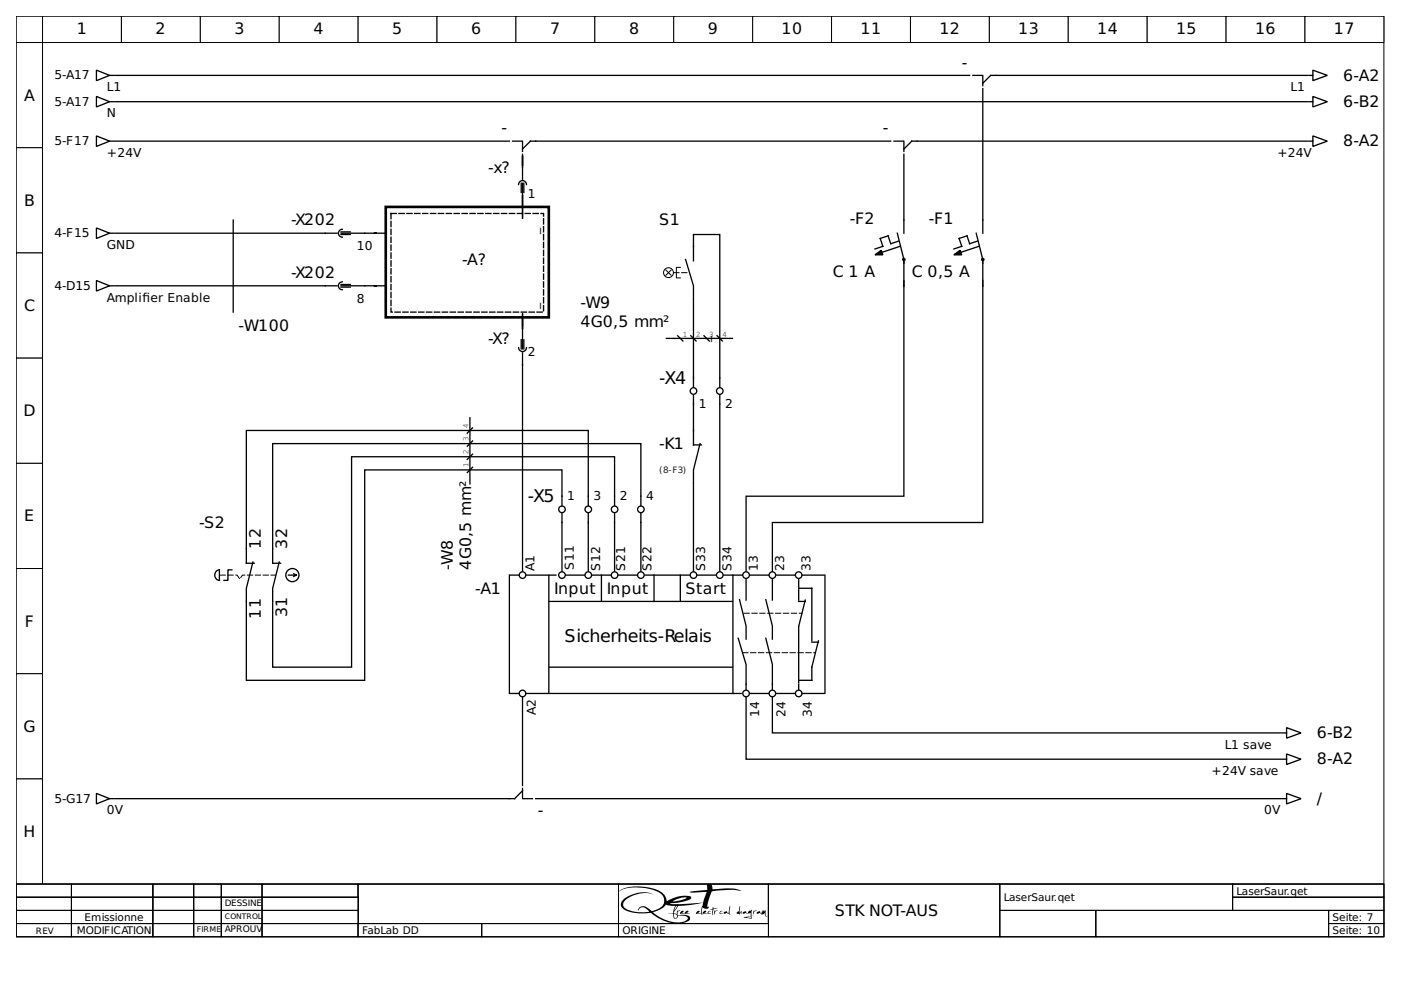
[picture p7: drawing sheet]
<svg xmlns="http://www.w3.org/2000/svg" width="297mm" height="210mm" viewBox="0 0 297 210" stroke-linecap="round" stroke-linejoin="round" font-family="sans-serif">
<path d="M3.4 3.4h290v184.1h-290z" fill="none" stroke="#000" stroke-width=".21"/>
<g fill="#fff" stroke="#000" stroke-width=".21">
<path d="M3.4 3.4h5.6v5.6h-5.6z"/>
<path d="M9 3.4h16.7v5.6h-16.7z"/>
<path d="M25.7 3.4h16.8v5.6h-16.8z"/>
<path d="M42.5 3.4h16.7v5.6h-16.7z"/>
<path d="M59.2 3.4h16.7v5.6h-16.7z"/>
<path d="M75.9 3.4h16.8v5.6h-16.8z"/>
<path d="M92.7 3.4h16.7v5.6h-16.7z"/>
<path d="M109.4 3.4h16.7v5.6h-16.7z"/>
<path d="M126.1 3.4h16.7v5.6h-16.7z"/>
<path d="M142.8 3.4h16.8v5.6h-16.8z"/>
<path d="M159.6 3.4h16.7v5.6h-16.7z"/>
<path d="M176.3 3.4h16.7v5.6h-16.7z"/>
<path d="M193 3.4h16.8v5.6h-16.8z"/>
<path d="M209.8 3.4h16.7v5.6h-16.7z"/>
<path d="M226.5 3.4h16.7v5.6h-16.7z"/>
<path d="M243.2 3.4h16.8v5.6h-16.8z"/>
<path d="M260 3.4h16.7v5.6h-16.7z"/>
<path d="M276.7 3.4h16.7v5.6h-16.7z"/>
<path d="M3.4 9h5.6v22.3h-5.6z"/>
<path d="M3.4 31.3h5.6v22.3h-5.6z"/>
<path d="M3.4 53.6h5.6v22.3h-5.6z"/>
<path d="M3.4 75.9h5.6v22.3h-5.6z"/>
<path d="M3.4 98.2h5.6v22.3h-5.6z"/>
<path d="M3.4 120.5h5.6v22.3h-5.6z"/>
<path d="M3.4 142.8h5.6v22.4h-5.6z"/>
<path d="M3.4 165.2h5.6v22.3h-5.6z"/>
<path d="M3.4 187.5h290v11.1h-290z"/>
<path d="M3.4 187.5h11.7v2.7h-11.7z"/>
</g>
<path d="M3.4 187.5h11.7v2.7h-11.7z" fill="none" stroke="#000" stroke-width=".21"/>
<path d="M15.1 187.5h17.3v2.7h-17.3z" fill="#fff" stroke="#000" stroke-width=".21"/>
<path d="M15.1 187.5h17.3v2.7h-17.3z" fill="none" stroke="#000" stroke-width=".21"/>
<path d="M32.4 187.5h8.7v2.7h-8.7z" fill="#fff" stroke="#000" stroke-width=".21"/>
<path d="M32.4 187.5h8.7v2.7h-8.7z" fill="none" stroke="#000" stroke-width=".21"/>
<path d="M41.1 187.5h5.8v2.7h-5.8z" fill="#fff" stroke="#000" stroke-width=".21"/>
<path d="M41.1 187.5h5.8v2.7h-5.8z" fill="none" stroke="#000" stroke-width=".21"/>
<path d="M46.9 187.5h8.7v2.7h-8.7z" fill="#fff" stroke="#000" stroke-width=".21"/>
<path d="M46.9 187.5h8.7v2.7h-8.7z" fill="none" stroke="#000" stroke-width=".21"/>
<path d="M55.6 187.5h20.3v2.7h-20.3z" fill="#fff" stroke="#000" stroke-width=".21"/>
<path d="M55.6 187.5h20.3v2.7h-20.3z" fill="none" stroke="#000" stroke-width=".21"/>
<path d="M75.9 187.5h55.2v8.3h-55.2z" fill="#fff" stroke="#000" stroke-width=".21"/>
<path d="M75.9 187.5h55.2v8.3h-55.2z" fill="none" stroke="#000" stroke-width=".21"/>
<path d="M131.1 187.5h31.8v8.3h-31.8z" fill="#fff" stroke="#000" stroke-width=".21"/>
<g fill="#000">
<path d="M144.4 193.2l.5-.1v.1l-.6 .4a.72 .72 0 0 0 1-.3l.5-.2 .2 .1-.1 .2-.6 .2h1l-.8 .2-.3-.2-.9 .2-.1-.2zM149.1 193.3l.5-.2 .1 .1-.6 .4a.97 .97 0 0 0 1.2-.4h.4l-.3 .1-.2 .4 .6-.1a.67 .67 0 0 1-.8 0l-.9 .2-.2-.1zM150.6 192.8l.5-.1v-.4l.2 .3h.5l.2 .1a.7 .7 0 0 0-.7 .2 .7 .7 0 0 0-.2 .7l-.1 .4 .1-1.2zM151.5 193l.1 .2 .6-.1a.58 .58 0 0 0-.7 .8l-.1-.5zM152.7 193.2h.5a.37 .37 0 0 0-.5 .4h.7l-.8 .1zM154.7 192.1v1.3l.1 .2h-.1l.1 .3h-.1a1.03 1.03 0 0 0-1.2-.2v-.3l.6-.2 .1 .2 .2 .2zM156.9 192.1l-.1 1.4 .4-.4v.6l-.2-.3-.1 .5-.7-.2v-.1l.4-.4zM159.8 193.1h.6a.59 .59 0 0 0-.6 .8zM160.5 193.4l.6-.3 .1 .3 .2 .2 .2-.6 .1 .5 .2-.5 .1 .3 .3-.3a1.18 1.18 0 0 0 .3 1.2l.2-.1-.5 .2-.2-.8-.2 .3-.1-.1-.2 .3a.83 .83 0 0 0-1.1-.3z"/>
<path d="M144.4 193.2l-.2 .5 .3 .1 .7-.2 .3 .2 .8-.2h-1l.7-.4a.52 .52 0 0 0-.9 .4l-.8 .1 .6-.4-.1-.2zM144.4 193.2l.4-.1 .1 .2-.5 .4 .7-.1 .7-.5 .1 .1v.2l-.6 .2h1l-.8 .2-.3-.2a.66 .66 0 0 1-1 0z"/>
<path d="M149.1 193.3l-.2 .4 .2 .1 .9-.2 .4 .2 .4-.2-.6 .1 .2-.4h.3l-.1-.2-.3 .1-.3 .4h-.3h-.6l.5-.2v-.3zM149.1 193.3l.3-.2 .3 .1-.1 .2-.5 .2 .2 .1a.78 .78 0 0 0 1-.5l.4 .1a.29 .29 0 0 0-.4 0 .29 .29 0 0 0 0 .4l.5-.1-.4 .2-.4-.2-.9 .2-.2-.1z"/>
<path d="M131.2 189l1.7-.7 2.9-.1a8.9 8.9 0 0 1 4.2 1.2l.3 .3a1.91 1.91 0 0 1-1.2 3.2l-1 .2a1.89 1.89 0 0 0-2.6-.7l-.3 .5 .1 .2a1.04 1.04 0 0 1 .8-.7 1.04 1.04 0 0 1 1 .4l.5 .4v.1a8.1 8.1 0 0 1-5-.7l-.5-.7v-.3l.7-.9 .9-.6 2.3-.7h1.3l1.1 .2-1.4-.4a7.1 7.1 0 0 0-3.9 .9 1.81 1.81 0 0 0-1.3 2.2 5.9 5.9 0 0 0 4.3 1.4l1.9-.2 1.7 1.2a6.3 6.3 0 0 0 6.5 .4 .7 .7 0 0 0 0-.8 .7 .7 0 0 0-.7-.3l-1.7 .1-.2-.2 .1-.6 .5-.2-.1-.1-.5 .1-.1 .7-.7-.3 1-1.4 2.8-.3 2.5-.4-.5 2.2h-.9l.6-.2 .1-.2-.2-.1-.3 .1-.3 .4 .2 .2 .8-.2 .3 .3-.1-.4 .2-1.2 .1 .2 .5 .2 .6-.2v-.3l-.2 .1v-.5l.9-2.8 4.3-.3 1.9 .2-1.6-.5-4.4 .2-.2-1a.58 .58 0 0 0-.8-.1 .58 .58 0 0 0-.2 .8v.4l-3.8 .4 .7 .2 3-.2-.7 2.3-5.1 .3h-1.4l-.6-.2 2.3-.2 2.1-.7 .1-.5-.8-.2-2 .2-2.3 1-.1-.4a3.7 3.7 0 0 0-3.3-2.4 10.6 10.6 0 0 0-6.2 .3zM131.2 189a7.8 7.8 0 0 1 6.3-.8l2.2 .6a2.62 2.62 0 0 1 1.7 2.3l.7-.4a6.4 6.4 0 0 1 4.3-.6l.1 .4a8 8 0 0 1-4.1 1h-.4l.6 .2h1.4l5.1-.3 .7-2.3-3 .2-.7-.2 3.8-.4v-1l.2-.2a.84 .84 0 0 1 1 1.1l2.7-.2a6.1 6.1 0 0 1 3.2 .4l.1 .1-2.2-.2-3.8 .3a5.3 5.3 0 0 0-1.1 2.6v.7h.3l-.1 .2-.3 .2a.69 .69 0 0 1-.9-.4l-.2 1.2 .1 .4-.3-.3-.8 .2-.2-.2 .3-.4 .3-.1 .2 .1-.1 .2-.6 .2h.9l.5-2.2-2.5 .4-2.8 .3-.9 1.5 .6 .2 .1-.8 .6 .1-.4 .1a.61 .61 0 0 0 0 .9l1-.1 .9 .1 .5 .2 .1 .4a1.37 1.37 0 0 1-1.4 1l-1.4 .1-1-.1a15.6 15.6 0 0 1-4.7-2.2l-2.7 .1-1.5-.2-1.2-.5a1.21 1.21 0 0 1-.8-1.2 3.8 3.8 0 0 1 3-2.2l2.2-.3 .9 .1 .7 .3a5.9 5.9 0 0 0-6.1 1.6 1.08 1.08 0 0 0 .8 1.7l2.4 .5 2.2-.1-.8-.7-.6-.2-.6 .2-.5 .4a1.11 1.11 0 0 1 1.4-.9l1.6 1.1 2-.9a1.41 1.41 0 0 0 .6-1.2 2.19 2.19 0 0 0-1.9-2.3l-1.9-.5a8 8 0 0 0-5.9 .8zM142.6 191.1l1.5-.7 1-.1h.5a6.5 6.5 0 0 1-2.9 .8zM142.6 191.1l1.8-.2 1.2-.6h-.5l-1 .1zM138.5 193.4a5.3 5.3 0 0 0 2.6-1.5l.1-.1 2 .3-.5 1.5-1.1 .2 1.1-.1a.96 .96 0 0 0 .5 1.1l.5-.5a1.17 1.17 0 0 1 1.4-.1 .66 .66 0 0 1 .7 .6l-.3 .4-.7 .3a7.5 7.5 0 0 1-6-1.8zM138.4 193.4a8.7 8.7 0 0 0 3.9 2 3.5 3.5 0 0 0 3.5-.6 1.11 1.11 0 0 0-1.3-.7l-.7 .1-.4 .5h-.5l-.2-1-1.1 .1 1.1-.2 .5-1.5-2-.3a3.4 3.4 0 0 1-2.5 1.5zM143.4 192.1h.2l-.6 1zM143.3 192.1l-.3 1 .6-1zM142.9 193.7l.6 .3 .1 .3a.37 .37 0 0 1-.2 .3 .37 .37 0 0 1-.4-.1zM142.9 193.7a.73 .73 0 0 0 .4 1l.3-.3v-.3z"/>
<path d="M131.2 189h.1a9.2 9.2 0 0 1 6.1-.6 4.4 4.4 0 0 1 3.3 1.9 1.98 1.98 0 0 1-1.6 2.6l-1 .2a2.07 2.07 0 0 0-2.3-.8l-.4 .4-.2 .3a1.2 1.2 0 0 1 1.1-.7 1.2 1.2 0 0 1 1.1 .7l.2 .3a8.1 8.1 0 0 1-5-.7 1.14 1.14 0 0 1 .2-1.9 6.4 6.4 0 0 1 5.6-1.1 5.8 5.8 0 0 0-6.7 1.7 1.62 1.62 0 0 0 1.5 1.9 14.9 14.9 0 0 0 4.9 .4 7.4 7.4 0 0 0 7.9 1.7 .68 .68 0 0 0 .3-.9 .68 .68 0 0 0-.8-.4l-1.7 .1a.59 .59 0 0 1-.1-.6 .59 .59 0 0 1 .5-.4h-.6l-.1 .7-.7-.3 1-1.4 2.8-.3 2.5-.4-.1 .6a1.28 1.28 0 0 0-.4 1.2v.4h-.9l.7-.4h-.5l-.3 .5 1-.1 .2 .3h.2a1.53 1.53 0 0 1 0-1.6 .79 .79 0 0 0 1.3 .1v-.2l-.3 .1v-.3l.7-2.6a.51 .51 0 0 1 .7-.5 16.1 16.1 0 0 1 5.7 0 5.3 5.3 0 0 0-3.3-.5l-2.7 .2-.1-.5a.59 .59 0 0 0-.7-.7 .59 .59 0 0 0-.4 .9v.4l-3.8 .4 .7 .2 3-.2-.7 2.3-5.1 .3h-1.4l-.6-.2 1.9-.1a4.9 4.9 0 0 0 2.6-.9v-.4a6.5 6.5 0 0 0-5.1 1 3 3 0 0 0-2.8-2.7 10.9 10.9 0 0 0-6.8 .2zM142.6 191.1a4.1 4.1 0 0 1 3-.8 6.2 6.2 0 0 1-3 .8zM138.4 193.4a5.8 5.8 0 0 0 2.9-1.6l1.9 .3-.5 1.5-1.1 .2 1.1-.1v.5a.58 .58 0 0 0 .5 .6l.5-.5a1.88 1.88 0 0 1 2.1 .3 1.33 1.33 0 0 1-1.5 .9 8.2 8.2 0 0 1-5.9-2.1zM143.3 192.1h.2l-.5 1zM142.9 193.7a.59 .59 0 0 1 .7 .7l-.5 .3-.2-.4z"/>
<path d="M150.6 192.8h.5l-.1 1 .1 .2 .2-1.2 .8-.1-.3-.1h-.5l-.1-.3-.1 .4zM150.6 192.8l.5-.1 .1-.4 .1 .3h.5l.3 .1a.73 .73 0 0 0-.8 .2 .73 .73 0 0 0-.2 .7l-.1 .4 .1-1.2z"/>
<path d="M151.5 193v.9l.1-.6 .6-.2-.6 .1zM151.5 193l.1 .2 .6-.1a.61 .61 0 0 0-.7 .8z"/>
<path d="M152.7 193.2l-.1 .5 .8-.1h-.7l.1-.3 .4-.1zM152.7 193.2h.5l-.4 .1-.1 .3h.7l-.8 .1z"/>
<path d="M154.7 192.1l-.2 1.5-.3-.1-.1-.3-.5 .1-.1 .4 .5-.2 .8 .4-.1-.2 .1-.1-.1-.1zM154.7 192.1v1.4l.1 .1h-.1l.1 .3-.7-.4-.6 .2 .1-.4 .5-.1 .1 .3 .3 .1z"/>
<path d="M156.9 192.1l-.2 .8a.39 .39 0 0 1-.4 .5l-.1 .3 .7 .2 .1-.5 .2 .4v-.7l-.4 .4zM156.9 192.1l-.1 1.4 .4-.4v.7l-.2-.4-.1 .5-.7-.2 .1-.3a.39 .39 0 0 0 .4-.5z"/>
<path d="M157.6 193.3l-.1 .3 .1 .1 .5-.2 .3 .2 .8-.2v.7l-1.5 .3 1.6 .3v-.6l.5-.1-.5 .1v-1.3l-.2 .2-.3 .1-.2 .4-.4-.1-.1-.3zM157.6 193.3l.5-.1 .1 .3 .4 .1a.48 .48 0 0 1 .6-.5l.1-.2 .1 .1-.1 1.2 .5-.1-.5 .1v.6l-1.7-.3 1.6-.3v-.7l-.8 .2-.3-.2-.5 .2-.1-.1zM158.3 194.5l.9-.2v.4zM158.3 194.5l.9 .2v-.4z"/>
<path d="M157.5 193.4v.3h.2l.4-.2 .3 .2 .8-.2v.7l-1.6 .3 1.7 .3v-.6l.5-.1-.5 .1 .1-1.2-.1-.1-.1 .1a.62 .62 0 0 0-.7 .6l-.3-.1-.1-.3zM158.3 194.5l.9-.2v.4z"/>
<path d="M159.8 193v.9l.1-.6 .5-.2-.5 .1zM159.8 193l.1 .2 .5-.1v.1a.41 .41 0 0 0-.5 .4l-.1 .3z"/>
<path d="M160.5 193.4v.3l.5-.2 .5 .2v.3l.6-.4a.53 .53 0 0 0 .5 .7l.2-.2-.2 .1a1.06 1.06 0 0 1-.3-1.2l-.3 .3-.1-.3-.2 .5-.1-.5-.2 .6-.2-.1-.1-.4zM160.5 193.4l.6-.2 .1 .3 .2 .1 .2-.6 .1 .5 .2-.5 .1 .4 .3-.4v1.1l.2 .2 .3-.2-.5 .2-.2-.8-.2 .3-.1-.1-.3 .3v-.3l-.5-.2-.5 .2z"/>
</g>
<path d="M131.1 187.5h31.8v8.3h-31.8z" fill="none" stroke="#000" stroke-width=".21"/>
<path d="M162.9 187.5h49.1v11.1h-49.1z" fill="#fff" stroke="#000" stroke-width=".21"/>
<path d="M162.9 187.5h49.1v11.1h-49.1z" fill="none" stroke="#000" stroke-width=".21"/>
<path d="M212 187.5h49.3v5.5h-49.3z" fill="#fff" stroke="#000" stroke-width=".21"/>
<path d="M212 187.5h49.3v5.5h-49.3z" fill="none" stroke="#000" stroke-width=".21"/>
<path d="M261.3 187.5h32.1v2.7h-32.1z" fill="#fff" stroke="#000" stroke-width=".21"/>
<path d="M261.3 187.5h32.1v2.7h-32.1z" fill="none" stroke="#000" stroke-width=".21"/>
<path d="M3.4 190.2h11.7v2.8h-11.7z" fill="#fff" stroke="#000" stroke-width=".21"/>
<path d="M3.4 190.2h11.7v2.8h-11.7z" fill="none" stroke="#000" stroke-width=".21"/>
<path d="M15.1 190.2h17.3v2.8h-17.3z" fill="#fff" stroke="#000" stroke-width=".21"/>
<path d="M15.1 190.2h17.3v2.8h-17.3z" fill="none" stroke="#000" stroke-width=".21"/>
<path d="M32.4 190.2h8.7v2.8h-8.7z" fill="#fff" stroke="#000" stroke-width=".21"/>
<path d="M32.4 190.2h8.7v2.8h-8.7z" fill="none" stroke="#000" stroke-width=".21"/>
<path d="M41.1 190.2h5.8v2.8h-5.8z" fill="#fff" stroke="#000" stroke-width=".21"/>
<path d="M41.1 190.2h5.8v2.8h-5.8z" fill="none" stroke="#000" stroke-width=".21"/>
<path d="M46.9 190.2h8.7v2.8h-8.7z" fill="#fff" stroke="#000" stroke-width=".21"/>
<path d="M46.9 190.2h8.7v2.8h-8.7z" fill="none" stroke="#000" stroke-width=".21"/>
<path d="M55.6 190.2h20.3v2.8h-20.3z" fill="#fff" stroke="#000" stroke-width=".21"/>
<path d="M55.6 190.2h20.3v2.8h-20.3z" fill="none" stroke="#000" stroke-width=".21"/>
<path d="M261.3 190.2h32.1v2.8h-32.1z" fill="#fff" stroke="#000" stroke-width=".21"/>
<path d="M261.3 190.2h32.1v2.8h-32.1z" fill="none" stroke="#000" stroke-width=".21"/>
<path d="M3.4 193h11.7v2.8h-11.7z" fill="#fff" stroke="#000" stroke-width=".21"/>
<path d="M3.4 193h11.7v2.8h-11.7z" fill="none" stroke="#000" stroke-width=".21"/>
<path d="M15.1 193h17.3v2.8h-17.3z" fill="#fff" stroke="#000" stroke-width=".21"/>
<path d="M15.1 193h17.3v2.8h-17.3z" fill="none" stroke="#000" stroke-width=".21"/>
<path d="M32.4 193h8.7v2.8h-8.7z" fill="#fff" stroke="#000" stroke-width=".21"/>
<path d="M32.4 193h8.7v2.8h-8.7z" fill="none" stroke="#000" stroke-width=".21"/>
<path d="M41.1 193h5.8v2.8h-5.8z" fill="#fff" stroke="#000" stroke-width=".21"/>
<path d="M41.1 193h5.8v2.8h-5.8z" fill="none" stroke="#000" stroke-width=".21"/>
<path d="M46.9 193h8.7v2.8h-8.7z" fill="#fff" stroke="#000" stroke-width=".21"/>
<path d="M46.9 193h8.7v2.8h-8.7z" fill="none" stroke="#000" stroke-width=".21"/>
<path d="M55.6 193h20.3v2.8h-20.3z" fill="#fff" stroke="#000" stroke-width=".21"/>
<path d="M55.6 193h20.3v2.8h-20.3z" fill="none" stroke="#000" stroke-width=".21"/>
<path d="M212 193h20.3v5.6h-20.3z" fill="#fff" stroke="#000" stroke-width=".21"/>
<path d="M212 193h20.3v5.6h-20.3z" fill="none" stroke="#000" stroke-width=".21"/>
<path d="M232.3 193h49.4v5.6h-49.4z" fill="#fff" stroke="#000" stroke-width=".21"/>
<path d="M232.3 193h49.4v5.6h-49.4z" fill="none" stroke="#000" stroke-width=".21"/>
<path d="M281.7 193h11.7v2.8h-11.7z" fill="#fff" stroke="#000" stroke-width=".21"/>
<path d="M281.7 193h11.7v2.8h-11.7z" fill="none" stroke="#000" stroke-width=".21"/>
<path d="M3.4 195.8h11.7v2.8h-11.7z" fill="#fff" stroke="#000" stroke-width=".21"/>
<path d="M3.4 195.8h11.7v2.8h-11.7z" fill="none" stroke="#000" stroke-width=".21"/>
<path d="M15.1 195.8h17.3v2.8h-17.3z" fill="#fff" stroke="#000" stroke-width=".21"/>
<path d="M15.1 195.8h17.3v2.8h-17.3z" fill="none" stroke="#000" stroke-width=".21"/>
<path d="M32.4 195.8h8.7v2.8h-8.7z" fill="#fff" stroke="#000" stroke-width=".21"/>
<path d="M32.4 195.8h8.7v2.8h-8.7z" fill="none" stroke="#000" stroke-width=".21"/>
<path d="M41.1 195.8h5.8v2.8h-5.8z" fill="#fff" stroke="#000" stroke-width=".21"/>
<path d="M41.1 195.8h5.8v2.8h-5.8z" fill="none" stroke="#000" stroke-width=".21"/>
<path d="M46.9 195.8h8.7v2.8h-8.7z" fill="#fff" stroke="#000" stroke-width=".21"/>
<path d="M46.9 195.8h8.7v2.8h-8.7z" fill="none" stroke="#000" stroke-width=".21"/>
<path d="M55.6 195.8h20.3v2.8h-20.3z" fill="#fff" stroke="#000" stroke-width=".21"/>
<path d="M55.6 195.8h20.3v2.8h-20.3z" fill="none" stroke="#000" stroke-width=".21"/>
<path d="M75.9 195.8h26.2v2.8h-26.2z" fill="#fff" stroke="#000" stroke-width=".21"/>
<path d="M75.9 195.8h26.2v2.8h-26.2z" fill="none" stroke="#000" stroke-width=".21"/>
<path d="M102.1 195.8h29v2.8h-29z" fill="#fff" stroke="#000" stroke-width=".21"/>
<path d="M102.1 195.8h29v2.8h-29z" fill="none" stroke="#000" stroke-width=".21"/>
<path d="M131.1 195.8h31.8v2.8h-31.8z" fill="#fff" stroke="#000" stroke-width=".21"/>
<path d="M131.1 195.8h31.8v2.8h-31.8z" fill="none" stroke="#000" stroke-width=".21"/>
<path d="M281.7 195.8h11.7v2.8h-11.7z" fill="#fff" stroke="#000" stroke-width=".21"/>
<g fill="none" stroke="#000" stroke-width=".21">
<path d="M141.2 57.3l1.1 1.1M142.3 57.3l-1.1 1.1M144.2 56.7h-.8v2.2h.8M281.7 195.8h11.7v2.8h-11.7z"/>
<circle cx="141.7" cy="57.8" r="1.05"/>
</g>
<g fill="none" stroke="#000" stroke-width=".28">
<path d="M20.4 14.9l2.8 1.1-2.8 1.1zM23.2 16h.9M24.4 16h181.2M206.3 16h1.9M208.4 18.8v30.6M208.4 16v2.2M277.2 16h-67.2l-1.6 1.7M277.5 16h.9M278.4 14.9l3 1.1-3 1.1zM20.4 28.8l2.8 1.1-2.8 1.1zM20.4 20.4l2.8 1.2-2.8 1.1zM23.2 21.6h.9"/>
<path d="M23.2 29.9h.9M24.4 21.6h252.8M24.4 29.9h83.6M108.7 29.9h2M109.9 39.1a.84 .84 0 0 1 .9-.8 .84 .84 0 0 1 .8 .8M110.5 38.8v2M110.8 32.7v5.3M110.8 30v2.1M110.8 38.8v5.1M111.1 38.8v2M188.9 29.9h-76.4l-1.7 1.7M189.5 29.9h2"/>
<path d="M191.6 30v2.1M191.6 32.7v16.7M277.2 29.9h-83.9l-1.7 1.7M277.5 21.6h.9M277.5 29.9h.9M278.4 20.4l3 1.2-3 1.1zM278.4 28.8l3 1.1-3 1.1zM20.4 59.5l2.8 1.1-2.8 1.1zM20.4 48.3l2.8 1.1-2.8 1.2zM23.2 49.4h.9M49.4 46.7v19.5M71.5 49.4h-47.1"/>
<path d="M72.3 49.4h9.5M72.3 49.7h2M72.3 49.2h2M72.6 59.8a.84 .84 0 0 0-.9 .8 .84 .84 0 0 0 .9 .8M72.6 48.6a.84 .84 0 0 0-.9 .8 .84 .84 0 0 0 .9 .9M110.8 41.4v5zM145.4 55l1.6 5.6v21.5M147 55.3v-5.6h5.6v32.4M190.2 49.4l1.4 5.6v.9M190.5 51.1l-1.6 .6-.6-1.7-1.7 .6 .6 1.6-1.7 .6M190.8 52.2l-5 1.7M191.6 55v50.2h-33.4v15.9"/>
<path d="M207 49.4l1.4 5.6v.9M207.3 51.1l-1.7 .6-.6-1.7-1.6 .6 .5 1.6-1.7 .6M207.5 52.2l-5 1.7M208.4 55v55.8h-44.6v10.3M23.2 60.6h.9M24.4 60.6h47.1M72.3 60.9h2M72.3 60.3h2M81.8 60.6h-9.5M109.9 73.7a.84 .84 0 0 0 .9 .8 .84 .84 0 0 0 .8-.8M110.5 72v2M110.8 67.3v2.5v-3.3v7.5"/>
<path d="M110.8 74.8v46.3M111.1 72v2M141.3 71.7h14M143.7 71.2l1.1 1.1M146.5 71.2l1.1 1.1M149.3 71.2l1.1 1.1M152 71.2l1.2 1.1M99.6 88.6v14M100.2 96.3l-1.1 1.1M100.2 90.7l-1.1 1.1M100.2 93.5l-1.1 1.1M100.2 99.1l-1.1 1.1"/>
<path d="M147 83.7v10.6h1.7M148.4 94.1l-1.4 5.5v21.5M152.6 83.7v37.4M119.1 107.2v-7.6h-41.8v44.6h-25.1v-19.5l1.4-5.6M119.1 108.8v12.3M124.7 107.2v-15.9h-72.5v28.1h1.7M124.7 108.8v12.3M130.3 107.2v-10.4h-55.8v44.7h-16.7v-16.8l1.4-5.6M130.3 108.8v12.3M135.9 107.2v-13.1h-78.1v25.3h1.7M135.9 108.8v12.3M45.9 121l.6-.2v2.3a1.15 1.15 0 0 1-.9-.9 1.15 1.15 0 0 1 .3-1.2z"/>
<path d="M49.2 120.8h-.9v2.3h-.8M61.2 121.9h1.6M62.3 121.7l.5 .2M62.8 121.9l-.5 .3M108 122v25M108.1 121.9h2M111.5 121.9h6.4M116.4 122v24.9M116.5 127.5h38.8M120 121.9h3.9M125.6 121.9h3.9M127.5 121.9v5.6"/>
<path d="M131.1 121.9h3.9M136.8 121.9h9.3M138.7 121.9v5.6M144.2 121.9v5.6M147.9 121.9h3.9M153.4 121.9h3.9M155.4 121.9v25.1M156.5 135.3l1.7 5.6v5.3M156.8 127.1l1.4 5.6v2.8M158.2 122.8v4.4M159 121.9h3.9M162.4 135.3l1.4 5.6v5.3"/>
<path d="M162.4 127.1l1.4 5.6v2.8M163.8 122.8v4.4M164.6 121.9h3.9M169.3 122.8v4.4M169.3 127.5h1.4M169.3 124.7h2.8v11.2M170.1 121.9h4.6M170.7 127.2l-1.4 5.6v12M172.1 136.2h1.4M173.5 135.9l-1.4 5.6v2.7h-2.8M174.9 122v25M108.1 147h2"/>
<path d="M110.8 147.9v18.6M111.5 147h45.6M116.5 141.5h38.8M158.2 147.9v13.1h113.5M159 147h3.9M163.8 147.9v7.5h107.9M164.6 147h3.9M169.3 145.1v1.1M170.1 147h4.6M271.9 155.4h.9M272.8 159.9l3 1.1-3 1.1zM272.8 154.3l3 1.1-3 1.1z"/>
<path d="M20.4 168.2l2.8 1.1-2.8 1.2zM23.2 169.3h.9M110.8 167.7l-1.7 1.6h-84.7M110.8 167.2v2.1M110.9 169.3h2M113.6 169.3h158.1M271.9 169.3h.9M271.9 161h.9M272.8 168.2l3 1.1-3 1.2z"/>
<circle cx="147" cy="82.9" r=".7"/>
<circle cx="152.6" cy="82.9" r=".7"/>
<circle cx="119.1" cy="108" r=".7"/>
<circle cx="124.7" cy="108" r=".7"/>
<circle cx="130.3" cy="108" r=".7"/>
<circle cx="135.9" cy="108" r=".7"/>
<circle cx="62" cy="121.9" r="1.39"/>
<circle cx="110.8" cy="121.9" r=".7"/>
<circle cx="119.1" cy="121.9" r=".7"/>
<circle cx="124.7" cy="121.9" r=".7"/>
<circle cx="130.3" cy="121.9" r=".7"/>
<circle cx="135.9" cy="121.9" r=".7"/>
<circle cx="147" cy="121.9" r=".7"/>
<circle cx="152.6" cy="121.9" r=".7"/>
<circle cx="158.2" cy="121.9" r=".7"/>
<circle cx="163.8" cy="121.9" r=".7"/>
<circle cx="169.3" cy="121.9" r=".7"/>
<circle cx="110.8" cy="147" r=".7"/>
<circle cx="158.2" cy="147" r=".7"/>
<circle cx="163.8" cy="147" r=".7"/>
<circle cx="169.3" cy="147" r=".7"/>
</g>
<path d="M81.8 43.9h34.6v23.4h-34.6z" fill="none" stroke="#000" stroke-width=".56"/>
<path d="M82.9 45.3h32.3v20.9h-32.3z" fill="none" stroke="#000" stroke-width=".28" stroke-dasharray="1.1 .6"/>
<path d="M142.8 57.8h3.4M46.7 121.9h3.6l.5 .9 .6-.9h7M157.5 138.4h15.3M157.7 130h12.4" fill="none" stroke="#000" stroke-width=".21" stroke-dasharray="1.1 .6"/>
<path d="M185.5 54l1.3-.9 .4 .9zM202.2 54l1.4-.9 .3 .9z" fill="#000" stroke="#000" stroke-width=".28"/>
<g fill="#000" stroke="#000" stroke-width=".21">
<circle cx="191.6" cy="55" r=".28"/>
<circle cx="208.4" cy="55" r=".28"/>
</g>
<g font-size="3.7">
<text x="139.8" y="81.4">-X4</text>
<text x="111.9" y="106.5">-X5</text>
<text x="119.7" y="136">Sicherheits-Relais</text>
</g>
<g font-size="3.3">
<text x="16.3" y="7.3">1</text>
<text x="33" y="7.3">2</text>
<text x="49.7" y="7.3">3</text>
<text x="66.5" y="7.3">4</text>
<text x="83.2" y="7.3">5</text>
<text x="99.9" y="7.3">6</text>
<text x="116.6" y="7.3">7</text>
<text x="133.4" y="7.3">8</text>
<text x="150.1" y="7.3">9</text>
<text x="165.7" y="7.3">10</text>
<text x="182.4" y="7.3">11</text>
<text x="199.2" y="7.3">12</text>
<text x="215.9" y="7.3">13</text>
<text x="232.6" y="7.3">14</text>
<text x="249.4" y="7.3">15</text>
<text x="266.1" y="7.3">16</text>
<text x="282.8" y="7.3">17</text>
<text x="203.9" y="14.3">-</text>
<text x="284.8" y="17.1">6-A2</text>
<text x="5.1" y="21.3">A</text>
<text x="284.8" y="22.7">6-B2</text>
<text x="106.3" y="28.3">-</text>
<text x="187.2" y="28.3">-</text>
<text x="284.8" y="31">8-A2</text>
<text x="103.5" y="36.6">-x?</text>
<text x="5.1" y="43.6">B</text>
<text x="61.7" y="47.8">-X202</text>
<text x="139.8" y="47.8">S1</text>
<text x="180.2" y="47.5">-F2</text>
<text x="196.9" y="47.5">-F1</text>
<text x="61.7" y="58.9">-X202</text>
<text x="98" y="56.1">-A?</text>
<text x="176.6" y="58.6">C 1 A</text>
<text x="193.3" y="58.6">C 0,5 A</text>
<text x="5.1" y="66">C</text>
<text x="123.1" y="65.3">-W9</text>
<text x="50.6" y="70.1">-W100</text>
<text x="123.1" y="69.2">4G0,5 mm²</text>
<text x="103.5" y="72.9">-X?</text>
<text x="5" y="88.3">D</text>
<text x="139.8" y="95.2">-K1</text>
<text x="5.1" y="110.6">E</text>
<text x="42.2" y="111.9">-S2</text>
<text x="55.3" y="116.4" transform="rotate(-90 55.3 116.4)">12</text>
<text x="60.9" y="116.4" transform="rotate(-90 60.9 116.4)">32</text>
<text x="96" y="120.8" transform="rotate(-90 96 120.8)">-W8</text>
<text x="99.9" y="120.8" transform="rotate(-90 99.9 120.8)">4G0,5 mm²</text>
<text x="100.7" y="125.8">-A1</text>
<text x="117.5" y="125.8">Input</text>
<text x="128.6" y="125.8">Input</text>
<text x="145.4" y="125.8">Start</text>
<text x="55.3" y="131.1" transform="rotate(-90 55.3 131.1)">11</text>
<text x="60.9" y="130.9" transform="rotate(-90 60.9 130.9)">31</text>
<text x="5.3" y="132.9">F</text>
<text x="5" y="155.2">G</text>
<text x="279.2" y="156.5">6-B2</text>
<text x="279.2" y="162.1">8-A2</text>
<text x="115.2" y="171" transform="rotate(-180 115.2 171)">-</text>
<text x="279.2" y="170.5">/</text>
<text x="5" y="177.5">H</text>
<text x="177" y="194.2">STK NOT-AUS</text>
</g>
<g font-size="2.6">
<text x="11.5" y="16.8">5-A17</text>
<text x="11.5" y="22.4">5-A17</text>
<text x="22.7" y="19.3">L1</text>
<text x="273.6" y="19.3">L1</text>
<text x="22.7" y="24.9">N</text>
<text x="11.5" y="30.8">5-F17</text>
<text x="22.7" y="33.3">+24V</text>
<text x="270.8" y="33.3">+24V</text>
<text x="111.9" y="41.9">1</text>
<text x="11.5" y="50.3">4-F15</text>
<text x="22.7" y="52.8">GND</text>
<text x="75.7" y="53.1">10</text>
<text x="114.1" y="49.6" transform="rotate(-90 114.1 49.6)">_</text>
<text x="11.5" y="61.4">4-D15</text>
<text x="22.7" y="63.9">Amplifer Enable</text>
<text x="30.2" y="63.9">i</text>
<text x="75.7" y="64.2">8</text>
<text x="114.1" y="65.5" transform="rotate(-90 114.1 65.5)">_</text>
<text x="111.9" y="75.4">2</text>
<text x="150.4" y="72.4" transform="rotate(-90 150.4 72.4)">_</text>
<text x="148.1" y="86.5">1</text>
<text x="153.7" y="86.5">2</text>
<text x="120.3" y="106">1</text>
<text x="125.8" y="106">3</text>
<text x="131.4" y="106">2</text>
<text x="137" y="106">4</text>
<text x="113.3" y="121.1" transform="rotate(-90 113.3 121.1)">A1</text>
<text x="121.7" y="120.8" transform="rotate(-90 121.7 120.8)">S11</text>
<text x="127.2" y="121.1" transform="rotate(-90 127.2 121.1)">S12</text>
<text x="132.5" y="121.1" transform="rotate(-90 132.5 121.1)">S21</text>
<text x="138.1" y="121.1" transform="rotate(-90 138.1 121.1)">S22</text>
<text x="149.5" y="121.1" transform="rotate(-90 149.5 121.1)">S33</text>
<text x="155.1" y="121.1" transform="rotate(-90 155.1 121.1)">S34</text>
<text x="160.7" y="121.1" transform="rotate(-90 160.7 121.1)">13</text>
<text x="166.3" y="121.1" transform="rotate(-90 166.3 121.1)">23</text>
<text x="171.8" y="121.1" transform="rotate(-90 171.8 121.1)">33</text>
<text x="113.6" y="151.5" transform="rotate(-90 113.6 151.5)">A2</text>
<text x="161" y="152" transform="rotate(-90 161 152)">14</text>
<text x="166.5" y="152" transform="rotate(-90 166.5 152)">24</text>
<text x="172.1" y="152" transform="rotate(-90 172.1 152)">34</text>
<text x="259.7" y="158.7">L1 save</text>
<text x="256.9" y="164.3">+24V save</text>
<text x="11.5" y="170.2">5-G17</text>
<text x="22.7" y="172.7">0V</text>
<text x="268" y="172.7">0V</text>
</g>
<g font-size="2.2">
<text x="212.8" y="191">LaserSaur.qet</text>
<text x="262.2" y="189.7">LaserSaur.qet</text>
<text x="17.9" y="195.2">Emissionne</text>
<text x="282.5" y="195.2">Seite: 7</text>
<text x="16.3" y="198">MODIFICATION</text>
<text x="76.8" y="198">FabLab DD</text>
<text x="132" y="198">ORIGINE</text>
<text x="282.5" y="198">Seite: 10</text>
</g>
<text font-size="1.9" fill="#1f1c1b" x="139.8" y="100.2">(8-F3)</text>
<g font-size="1.9">
<text x="47.6" y="192.1">DESSINE</text>
<text x="47.7" y="197.7">APROUV</text>
<text x="7.6" y="198">REV</text>
</g>
<text font-size="1.7" x="41.7" y="197.6">FIRME</text>
<text font-size="1.6" x="47.6" y="194.8">CONTROL</text>
<g font-size="1.5">
<text x="144.8" y="71.5">1</text>
<text x="147.6" y="71.5">2</text>
<text x="150.4" y="71.5">3</text>
<text x="153.2" y="71.5">4</text>
<text x="99.4" y="93.5" transform="rotate(-90 99.4 93.5)">3</text>
<text x="99.4" y="90.7" transform="rotate(-90 99.4 90.7)">4</text>
<text x="99.4" y="99.1" transform="rotate(-90 99.4 99.1)">1</text>
<text x="99.4" y="96.3" transform="rotate(-90 99.4 96.3)">2</text>
</g>
</svg>
